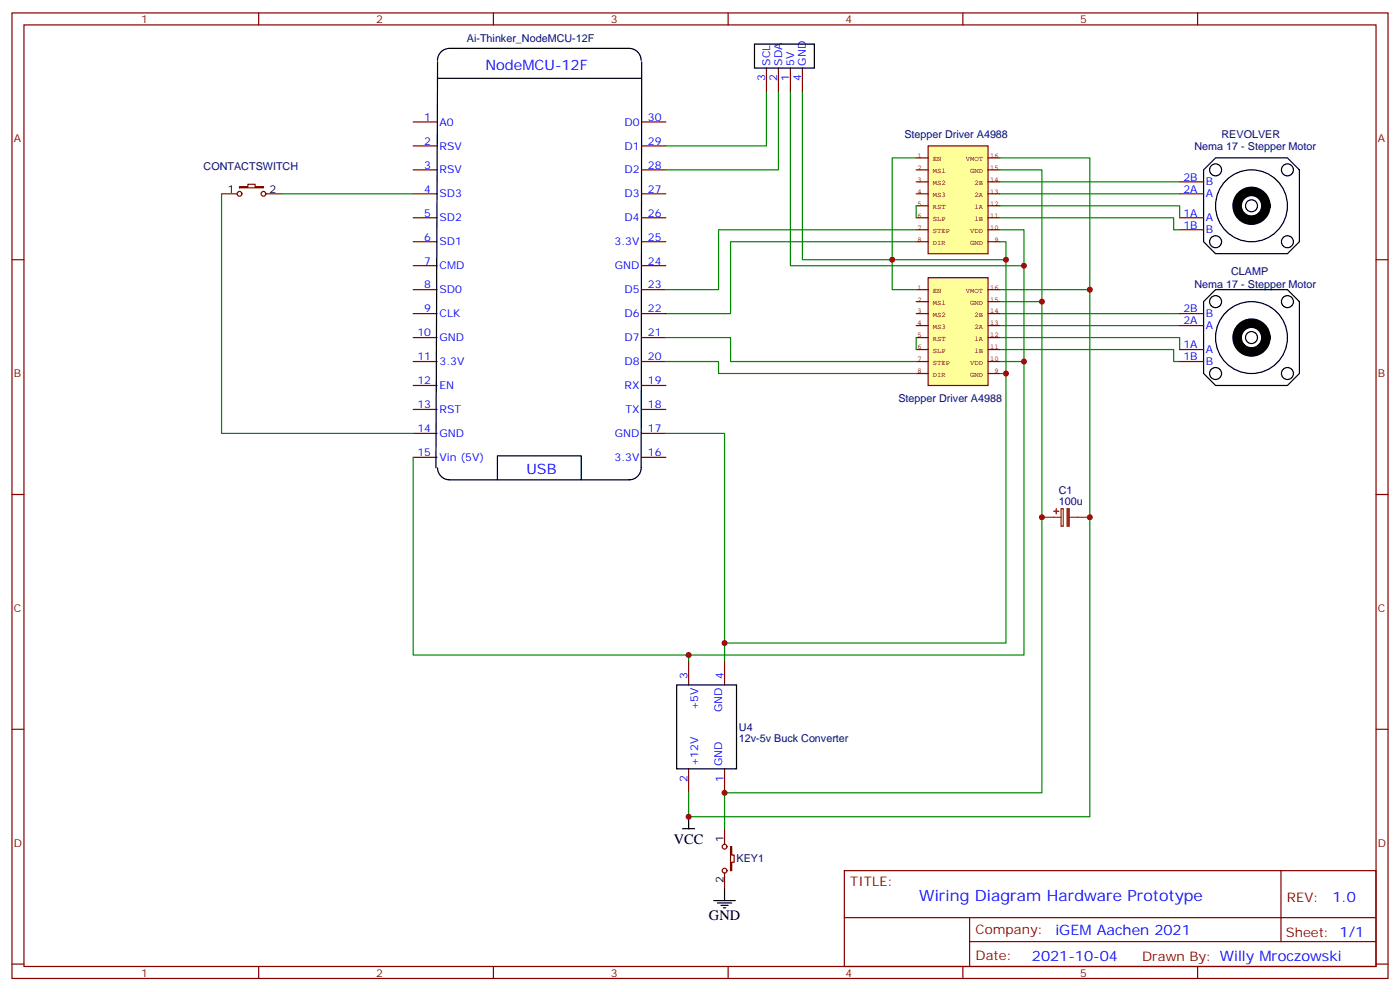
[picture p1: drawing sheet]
<svg xmlns="http://www.w3.org/2000/svg" width="412mm" height="292mm" viewBox="0 0 412 292" stroke-linecap="round" stroke-linejoin="round" font-family="sans-serif">
<g fill="none" stroke="#870000" stroke-width=".35">
<path d="M3.5 3.8h405.4v284.3h-405.4zM7.1 7.3h398.2v277.3h-398.2zM76.2 3.8v3.5M145.3 3.8v3.5M214.5 3.8v3.5M283.6 3.8v3.5M352.8 3.8v3.5M347.5 53.6h7M347.5 57.1h7M3.5 76.5h3.6M347.5 64.1h7M347.5 67.7h7"/>
<path d="M405.3 76.5h3.6M3.5 145.6h3.6M405.3 145.6h3.6M202.8 194.7v7M213.4 194.7v7M3.5 214.8h3.6M405.3 214.8h3.6M202.8 226.4v7.1M213.4 226.4v7.1M248.7 256.4h156.6v28.2h-156.6zM377.3 256.4v20.9M248.7 270.2h156.5"/>
<path d="M285.6 277.3h119.6M285.6 270.2v14.2M3.5 283.9h3.6M76.2 284.6v3.5M145.3 284.6v3.5M214.5 284.6v3.5M283.6 284.6v3.5M352.8 284.6v3.5M405.3 283.9h3.6"/>
</g>
<circle cx="368.7" cy="60.6" r="4.2" fill="none" stroke="#000" stroke-width="2.8"/>
<g fill="none" stroke="#000" stroke-width=".35">
<path d="M354.5 50l3.6-3.5h21.1l3.6 3.5v21.2l-3.6 3.5h-21.1l-3.6-3.5zM199.3 201.7h17.7v24.7h-17.7z"/>
<circle cx="358.1" cy="50" r="1.76"/>
<circle cx="379.2" cy="50" r="1.76"/>
<circle cx="358.1" cy="71.2" r="1.76"/>
<circle cx="368.7" cy="60.6" r="10.6"/>
<circle cx="368.7" cy="60.6" r="1.76"/>
<circle cx="379.2" cy="71.2" r="1.76"/>
</g>
<path d="M273.4 43h17.6v31.7h-17.6z" fill="#ff9" stroke="#850000" stroke-width=".35"/>
<g fill="none" stroke="#850000" stroke-width=".35">
<path d="M269.9 46.5h3.5M269.9 57.1h3.5M269.9 53.6h3.5M269.9 50h3.5M291 46.5h3.6M291 57.1h3.6M291 53.6h3.6M291 50h3.6M269.9 67.7h3.5M269.9 64.1h3.5M269.9 60.6h3.5M269.9 71.2h3.5"/>
<path d="M291 67.7h3.6M291 64.1h3.6M291 60.6h3.6M291 71.2h3.6"/>
</g>
<g fill="none" stroke="#870000" stroke-width=".35">
<path d="M225.8 20v7.1M229.3 20v7.1M232.8 20v7.1M236.4 20v7.1M213.4 244.1v4.5M213.4 257.1v4.6M215.2 249.3h.3v2.5h.8v2.1h-.8v2.5h-.3z"/>
<circle cx="213.4" cy="249.3" r=".71"/>
<circle cx="213.4" cy="256.4" r=".71"/>
</g>
<path d="M222.2 13h17.7v7h-17.7zM201.1 244.1h3.5M202.8 240.5v3.6M210.3 265.2h6.3M211.3 265.9h4.2M212.4 266.6h2.1M213.1 267.3h.7M213.4 261.7v3.5" fill="none" stroke="#000" stroke-width=".35"/>
<path d="M306.9 152.3h5.7M312.6 149.8h.6v5.2h-.6zM315 152.3h6" fill="none" stroke="#8c2424" stroke-width=".35"/>
<g fill="#8c2424" stroke="#8c2424" stroke-width=".35">
<path d="M314.3 149.8h.7v5.2h-.7z"/>
<path d="M311.1 149.9l.1 1.4z"/>
<path d="M310.4 150.6h1.5z"/>
</g>
<path d="M294.6 53.6h52.9M294.6 57.1h52.9M294.6 60.6h52.9v3.5M294.6 64.1h51.1v3.6h1.8M294.6 99.4h52.9v3.5M294.6 95.9h52.9M294.6 92.4h52.9M294.6 102.9h51.1v3.6h1.8" fill="none" stroke="#008700" stroke-width=".35"/>
<path d="M273.4 81.8h17.6v31.7h-17.6z" fill="#ff9" stroke="#850000" stroke-width=".35"/>
<g fill="none" stroke="#850000" stroke-width=".35">
<path d="M269.9 85.3h3.5M269.9 99.4h3.5M269.9 95.9h3.5M269.9 92.4h3.5M269.9 88.8h3.5M291 85.3h3.6M291 99.4h3.6M291 95.9h3.6M291 92.4h3.6M291 88.8h3.6M269.9 106.5h3.5M269.9 102.9h3.5"/>
<path d="M269.9 110h3.5M291 106.5h3.6M291 102.9h3.6M291 110h3.6"/>
</g>
<circle cx="368.7" cy="99.4" r="4.2" fill="none" stroke="#000" stroke-width="2.8"/>
<g fill="none" stroke="#000" stroke-width=".35">
<path d="M128.9 17.8a3.5 3.5 0 0 1 3.5-3.5h52.9a3.5 3.5 0 0 1 3.5 3.5M128.9 18.2l-.5 119.6M189 18.2l-.1 119.5M128.9 23.1h59.9M358.1 85.3h21.1l3.6 3.5v21.2l-3.6 3.5h-21.1l-3.6-3.5v-21.2zM128.9 137.8a3.5 3.5 0 0 0 3.5 3.5h52.9a3.5 3.5 0 0 0 3.6-3.5M146.5 141.3v-7.1h24.7v7.1"/>
<circle cx="358.1" cy="88.8" r="1.76"/>
<circle cx="368.7" cy="99.4" r="10.6"/>
<circle cx="368.7" cy="99.4" r="1.76"/>
<circle cx="379.2" cy="88.8" r="1.76"/>
<circle cx="358.1" cy="110" r="1.76"/>
<circle cx="379.2" cy="110" r="1.76"/>
</g>
<g fill="none" stroke="#870000" stroke-width=".35">
<path d="M121.7 35.9h7.1M189.1 35.9h7M65.3 57.1h4.5M70.6 55h2.4v-.7h2.1v.7h2.5v.3h-7zM78.3 57.1h4.6M121.7 43h7.1M121.7 50h7.1M121.7 57.1h7.1M189.1 43h7M189.1 50h7M189.1 57.1h7M121.7 64.1h7.1"/>
<path d="M121.7 71.2h7.1M121.7 78.2h7.1M189.1 64.1h7M189.1 71.2h7M189.1 78.2h7M121.7 92.4h7.1M121.7 85.3h7.1M121.7 99.4h7.1M189.1 92.4h7M189.1 85.3h7M189.1 99.4h7M347.5 92.4h7"/>
<path d="M347.5 95.9h7M121.7 106.5h7.1M121.7 113.5h7.1M189.1 106.5h7M189.1 113.5h7M347.5 102.9h7M347.5 106.5h7M121.7 120.6h7.1M121.7 127.6h7.1M121.7 134.7h7.1M189.1 120.6h7M189.1 127.6h7"/>
<path d="M189.1 134.7h7"/>
<circle cx="70.6" cy="57.1" r=".71"/>
<circle cx="77.6" cy="57.1" r=".71"/>
</g>
<g fill="none" stroke="#008700" stroke-width=".35">
<path d="M225.8 27.1v15.9h-29.7M229.3 27.1v22.9h-33.2M232.8 27.1v51.1h68.8M236.4 27.1v49.4h59.9M65.3 57.1v70.5h56.4M82.9 57.1h38.8M269.9 46.5h-7.1v38.8h7.1M294.6 46.5h26.4v194h-118.2v-7M294.6 50h12.3v183.5h-93.5v10.6M269.9 67.7h-58.2v17.6h-15.6M269.9 71.2h-54.7v21.2h-19.1M269.9 60.6v3.5"/>
<path d="M294.6 71.2h1.7v118.2h-82.9v5.3M294.6 67.7h7v125.2h-98.8v1.8M196.1 99.4h19.1v7.1h54.7M269.9 99.4v3.5M294.6 88.8h12.3M294.6 85.3h26.4M196.1 106.5h15.6v3.5h58.2M294.6 110h1.7M294.6 106.5h7M121.7 134.7v58.2h81.1M196.1 127.6h17.3v61.8"/>
</g>
<g fill="#c00">
<circle cx="202.8" cy="240.5" r=".88"/>
<circle cx="296.3" cy="110" r=".88"/>
<circle cx="321" cy="152.3" r=".88"/>
<circle cx="306.9" cy="152.3" r=".88"/>
<circle cx="213.4" cy="233.5" r=".88"/>
<circle cx="321" cy="85.3" r=".88"/>
<circle cx="306.9" cy="88.8" r=".88"/>
<circle cx="301.6" cy="106.5" r=".88"/>
<circle cx="301.6" cy="78.2" r=".88"/>
<circle cx="202.8" cy="192.9" r=".88"/>
<circle cx="213.4" cy="189.4" r=".88"/>
<circle cx="296.3" cy="76.5" r=".88"/>
<circle cx="262.8" cy="76.5" r=".88"/>
</g>
<text font-size="4.6" fill="#00f" x="270.8" y="265.4">Wiring Diagram Hardware Prototype</text>
<g font-size="4.2" fill="#00f">
<text x="143" y="20.7">NodeMCU-12F</text>
<text x="155" y="139.6">USB</text>
<text x="392.5" y="265.7">1.0</text>
<text x="310.9" y="275.2">iGEM Aachen 2021</text>
<text x="304" y="283">2021-10-04</text>
</g>
<g font-size="4.2">
<text x="198.5" y="248.5">VCC</text>
<text x="208.8" y="270.9">GND</text>
</g>
<g font-size="3.9" fill="#800">
<text x="250.5" y="261">TITLE:</text>
<text x="379.1" y="265.7">REV:</text>
<text x="287.4" y="275.2">Company:</text>
<text x="378.7" y="275.8">Sheet: 1/1</text>
<text x="287.4" y="282.9">Date:</text>
<text x="336.4" y="282.9">Drawn By: Willy Mroczowski</text>
</g>
<g font-size="3.2" fill="#800">
<text x="41.6" y="6.8">1</text>
<text x="110.8" y="6.8">2</text>
<text x="179.9" y="6.8">3</text>
<text x="249.1" y="6.8">4</text>
<text x="318.2" y="6.8">5</text>
<text x="4.1" y="41.9">A</text>
<text x="405.9" y="41.9">A</text>
<text x="4.1" y="111.1">B</text>
<text x="405.9" y="111.1">B</text>
<text x="4.1" y="180.2">C</text>
<text x="405.9" y="180.2">C</text>
<text x="4.1" y="249.3">D</text>
<text x="405.9" y="249.3">D</text>
<text x="41.6" y="287.6">1</text>
<text x="110.8" y="287.6">2</text>
<text x="179.9" y="287.6">3</text>
<text x="249.1" y="287.6">4</text>
<text x="318.2" y="287.6">5</text>
</g>
<g font-size="3.2" fill="#000080">
<text x="137.5" y="12.5">Ai-Thinker_NodeMCU-12F</text>
<text x="266.4" y="40.6">Stepper Driver A4988</text>
<text x="359.8" y="40.7">REVOLVER</text>
<text x="351.9" y="44.2">Nema 17 - Stepper Motor</text>
<text x="60" y="50">CONTACTSWITCH</text>
<text x="362.7" y="81.1">CLAMP</text>
<text x="351.9" y="84.8">Nema 17 - Stepper Motor</text>
<text x="264.7" y="118.3">Stepper Driver A4988</text>
<text x="311.9" y="148.7">100u</text>
<text x="311.9" y="145.4">C1</text>
<text x="217.7" y="215.3">U4</text>
<text x="217.7" y="218.6">12v-5v Buck Converter</text>
<text x="217" y="254">KEY1</text>
</g>
<g font-size="3.2" fill="#00f">
<text x="225.4" y="23.8" transform="rotate(-90 225.4 23.8)">3</text>
<text x="226.8" y="19.3" transform="rotate(-90 226.8 19.3)">SCL</text>
<text x="229" y="23.8" transform="rotate(-90 229 23.8)">2</text>
<text x="230.4" y="19.3" transform="rotate(-90 230.4 19.3)">SDA</text>
<text x="232.5" y="23.8" transform="rotate(-90 232.5 23.8)">1</text>
<text x="233.9" y="19.3" transform="rotate(-90 233.9 19.3)">5V</text>
<text x="236" y="23.8" transform="rotate(-90 236 23.8)">4</text>
<text x="237.4" y="19.3" transform="rotate(-90 237.4 19.3)">GND</text>
<text x="125" y="35.6">1</text>
<text x="190.9" y="35.6">30</text>
<text x="129.5" y="37">A0</text>
<text x="183.9" y="37">D0</text>
<text x="125" y="42.6">2</text>
<text x="129.5" y="44">RSV</text>
<text x="183.9" y="44">D1</text>
<text x="190.9" y="42.6">29</text>
<text x="125" y="49.7">3</text>
<text x="129.5" y="51.1">RSV</text>
<text x="183.9" y="51.1">D2</text>
<text x="190.9" y="49.7">28</text>
<text x="348.6" y="53.2">2B</text>
<text x="125" y="56.7">4</text>
<text x="129.5" y="58.1">SD3</text>
<text x="183.9" y="58.1">D3</text>
<text x="190.9" y="56.7">27</text>
<text x="348.6" y="56.7">2A</text>
<text x="355.2" y="54.6">B</text>
<text x="355.2" y="58.1">A</text>
<text x="125" y="63.8">5</text>
<text x="129.5" y="65.2">SD2</text>
<text x="183.9" y="65.2">D4</text>
<text x="190.9" y="63.8">26</text>
<text x="348.6" y="63.8">1A</text>
<text x="355.2" y="65.2">A</text>
<text x="125" y="70.8">6</text>
<text x="190.9" y="70.8">25</text>
<text x="348.6" y="67.3">1B</text>
<text x="355.2" y="68.7">B</text>
<text x="125" y="77.9">7</text>
<text x="129.5" y="72.2">SD1</text>
<text x="181" y="72.2">3.3V</text>
<text x="190.9" y="77.9">24</text>
<text x="129.5" y="79.3">CMD</text>
<text x="181.1" y="79.3">GND</text>
<text x="125" y="84.9">8</text>
<text x="129.5" y="86.4">SD0</text>
<text x="183.9" y="86.4">D5</text>
<text x="190.9" y="84.9">23</text>
<text x="125" y="92">9</text>
<text x="129.5" y="93.4">CLK</text>
<text x="183.9" y="93.4">D6</text>
<text x="190.9" y="92">22</text>
<text x="348.6" y="92">2B</text>
<text x="348.6" y="95.5">2A</text>
<text x="355.2" y="93.4">B</text>
<text x="123" y="99.1">10</text>
<text x="129.5" y="100.5">GND</text>
<text x="183.9" y="100.5">D7</text>
<text x="190.9" y="99.1">21</text>
<text x="355.2" y="96.9">A</text>
<text x="123" y="106.1">11</text>
<text x="129.5" y="107.5">3.3V</text>
<text x="183.9" y="107.5">D8</text>
<text x="190.9" y="106.1">20</text>
<text x="348.6" y="106.1">1B</text>
<text x="348.6" y="102.6">1A</text>
<text x="355.2" y="104">A</text>
<text x="355.2" y="107.5">B</text>
<text x="123" y="113.2">12</text>
<text x="190.9" y="113.2">19</text>
<text x="129.5" y="114.6">EN</text>
<text x="184" y="114.6">RX</text>
<text x="123" y="120.2">13</text>
<text x="129.5" y="121.6">RST</text>
<text x="184.3" y="121.6">TX</text>
<text x="190.9" y="120.2">18</text>
<text x="123" y="127.3">14</text>
<text x="129.5" y="128.7">GND</text>
<text x="181.1" y="128.7">GND</text>
<text x="190.9" y="127.3">17</text>
<text x="123" y="134.3">15</text>
<text x="129.5" y="135.7">Vin (5V)</text>
<text x="181" y="135.7">3.3V</text>
<text x="190.9" y="134.3">16</text>
<text x="202.5" y="200" transform="rotate(-90 202.5 200)">3</text>
<text x="213.1" y="200" transform="rotate(-90 213.1 200)">4</text>
<text x="205.7" y="209.2" transform="rotate(-90 205.7 209.2)">+5V</text>
<text x="212.7" y="209.7" transform="rotate(-90 212.7 209.7)">GND</text>
<text x="205.7" y="225.7" transform="rotate(-90 205.7 225.7)">+12V</text>
<text x="212.7" y="225.7" transform="rotate(-90 212.7 225.7)">GND</text>
<text x="202.5" y="230.2" transform="rotate(-90 202.5 230.2)">2</text>
<text x="213.1" y="230.2" transform="rotate(-90 213.1 230.2)">1</text>
</g>
<g font-size="3.2">
<text x="67.1" y="56.7">1</text>
<text x="79.4" y="56.7">2</text>
<text x="213.1" y="247.9" transform="rotate(-90 213.1 247.9)">1</text>
<text x="213.1" y="260.2" transform="rotate(-90 213.1 260.2)">2</text>
</g>
<g font-size="2.1" fill="#840000">
<text x="270.2" y="46.5">1</text>
<text x="274.8" y="47.6">EN</text>
<text x="284.6" y="47.6">VMOT</text>
<text x="291.7" y="46.5">16</text>
<text x="270.2" y="50">2</text>
<text x="270.2" y="53.5">3</text>
<text x="274.8" y="51.1">MS1</text>
<text x="285.8" y="51.1">GND</text>
<text x="291.7" y="53.5">14</text>
<text x="291.7" y="50">15</text>
<text x="270.2" y="57">4</text>
<text x="274.8" y="54.6">MS2</text>
<text x="274.8" y="58.1">MS3</text>
<text x="287.1" y="58.1">2A</text>
<text x="287.1" y="54.6">2B</text>
<text x="291.7" y="57">13</text>
<text x="270.2" y="60.6">5</text>
<text x="270.2" y="64.1">6</text>
<text x="274.8" y="61.7">RST</text>
<text x="274.8" y="65.2">SLP</text>
<text x="287.1" y="65.2">1B</text>
<text x="287.1" y="61.7">1A</text>
<text x="291.7" y="64.1">11</text>
<text x="291.7" y="60.6">12</text>
<text x="270.2" y="67.6">7</text>
<text x="270.2" y="71.2">8</text>
<text x="274.8" y="68.7">STEP</text>
<text x="285.8" y="68.7">VDD</text>
<text x="291.7" y="67.6">10</text>
<text x="292.9" y="71.2">9</text>
<text x="274.8" y="72.2">DIR</text>
<text x="285.8" y="72.2">GND</text>
<text x="270.2" y="85.3">1</text>
<text x="270.2" y="88.8">2</text>
<text x="274.8" y="86.4">EN</text>
<text x="274.8" y="89.9">MS1</text>
<text x="284.6" y="86.4">VMOT</text>
<text x="285.8" y="89.9">GND</text>
<text x="291.7" y="88.8">15</text>
<text x="291.7" y="85.3">16</text>
<text x="270.2" y="92.3">3</text>
<text x="270.2" y="95.8">4</text>
<text x="274.8" y="93.4">MS2</text>
<text x="287.1" y="93.4">2B</text>
<text x="291.7" y="95.8">13</text>
<text x="291.7" y="92.3">14</text>
<text x="270.2" y="99.4">5</text>
<text x="274.8" y="96.9">MS3</text>
<text x="274.8" y="100.5">RST</text>
<text x="287.1" y="100.5">1A</text>
<text x="287.1" y="96.9">2A</text>
<text x="291.7" y="99.4">12</text>
<text x="270.2" y="102.9">6</text>
<text x="270.2" y="106.4">7</text>
<text x="274.8" y="104">SLP</text>
<text x="274.8" y="107.5">STEP</text>
<text x="285.8" y="107.5">VDD</text>
<text x="287.1" y="104">1B</text>
<text x="291.7" y="106.4">10</text>
<text x="291.7" y="102.9">11</text>
<text x="270.2" y="110">8</text>
<text x="274.8" y="111.1">DIR</text>
<text x="285.8" y="111.1">GND</text>
<text x="292.9" y="110">9</text>
</g>
</svg>
